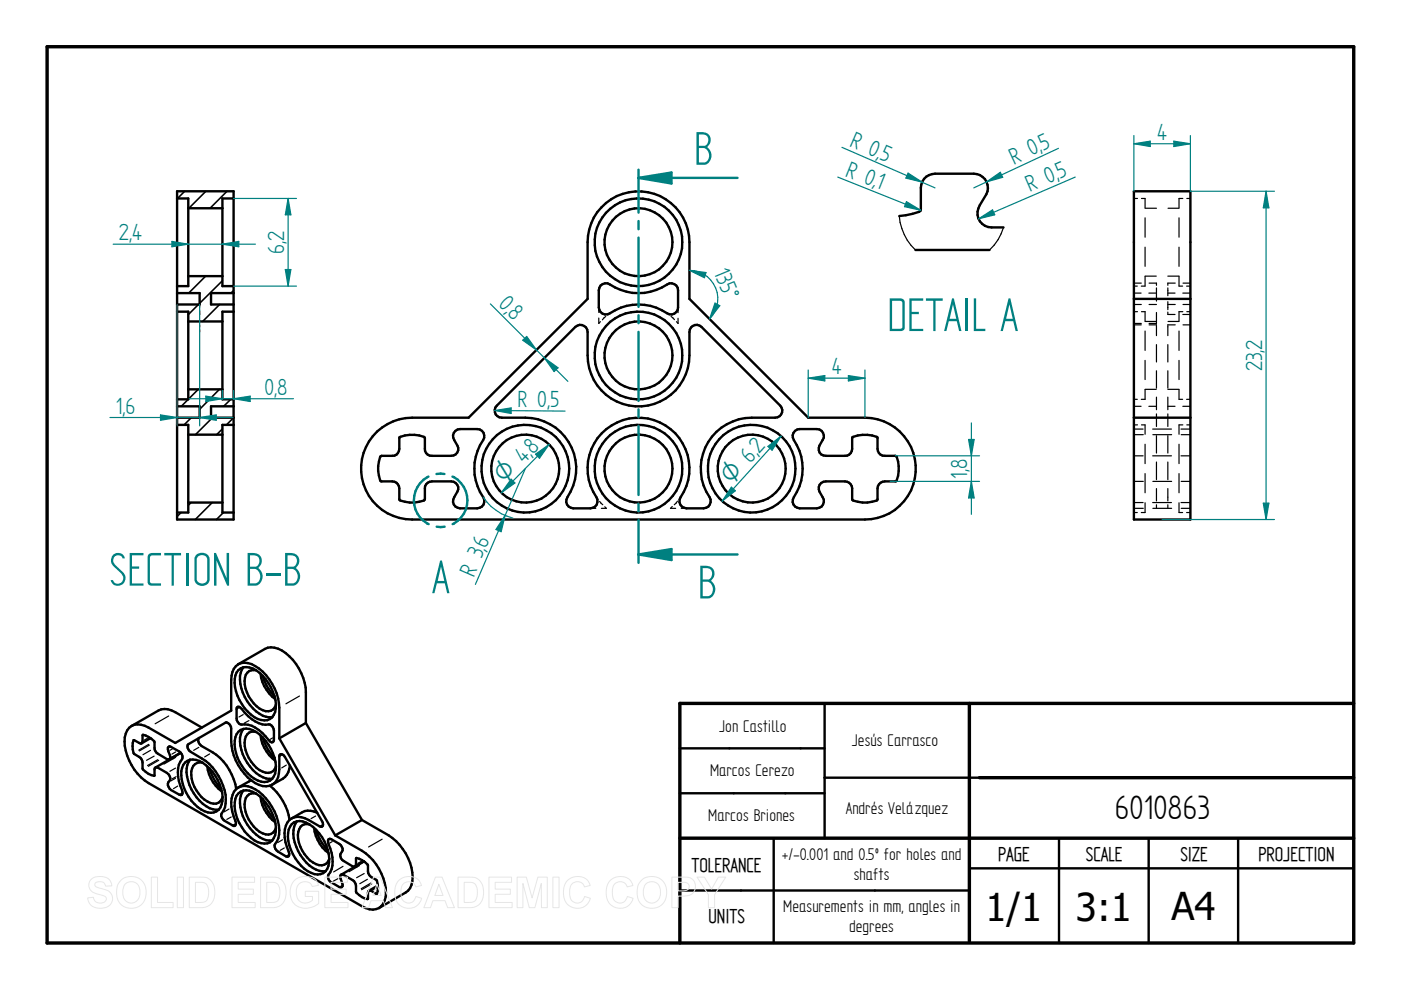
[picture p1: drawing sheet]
<svg xmlns="http://www.w3.org/2000/svg" width="297mm" height="210mm" viewBox="0 0 297 210" stroke-linecap="round" stroke-linejoin="round" font-family="sans-serif">
<path d="M10 9.9h277v190h-277zM205.5 149.1v50.5M287 149.1h-142.9v50.8M144.1 177.7h142.9M207.6 164.9h79.4" fill="none" stroke="#000" stroke-width=".72"/>
<g fill="none" stroke="#000" stroke-width=".51">
<path d="M122 69.3a1.53 1.53 0 0 1 1.7-.3 1.53 1.53 0 0 1 .9 1.4v5a10.8 10.8 0 0 0 10.8 10.8 10.8 10.8 0 0 0 10.8-10.8v-5a1.5 1.5 0 0 1 .9-1.4 1.5 1.5 0 0 1 1.6 .3l16.7 16.7a1.5 1.5 0 0 1 .3 1.7 1.5 1.5 0 0 1-1.4 .9h-4.9a10.8 10.8 0 0 0-9 16.8 1.55 1.55 0 0 1-1.2 2.4h-3.7a1.52 1.52 0 0 1-1.2-2.4 10.8 10.8 0 0 0-8.9-16.8 10.8 10.8 0 0 0-9 16.8 1.52 1.52 0 0 1-1.2 2.4h-3.7a1.52 1.52 0 0 1-1.2-2.4 10.8 10.8 0 0 0-8.9-16.8h-5a1.48 1.48 0 0 1-1.4-.9 1.48 1.48 0 0 1 .3-1.7zM127.3 60.5a1.55 1.55 0 0 1 2-.2 11.2 11.2 0 0 0 12.6-.2 1.55 1.55 0 0 1 1.9 1.5v3.6a1.5 1.5 0 0 1-2.4 1.2 10.8 10.8 0 0 0-12.1 0 1.52 1.52 0 0 1-2.3-1.2v-3.6zM80 91.5a10.9 10.9 0 0 1 7.4-2.9h12l25.2-25.2v-12a10.8 10.8 0 0 1 10.8-10.8 10.8 10.8 0 0 1 10.8 10.8v12l25.2 25.2h12a10.8 10.8 0 0 1 10.8 10.8 10.8 10.8 0 0 1-10.8 10.8h-96a10.8 10.8 0 0 1-10.1-6.9 10.8 10.8 0 0 1 2.7-11.8zM84.7 92.7a6.9 6.9 0 0 1 5.3 0l.1 2.5a1.4 1.4 0 0 0 1.5 1.4h4.1a1.45 1.45 0 0 0 1.3-2.1l-.7-1.2a1.5 1.5 0 0 1 1.2-2.3h3.7a1.5 1.5 0 0 1 1.2 2.3 10.8 10.8 0 0 0 0 12.1 1.52 1.52 0 0 1-1.2 2.4h-3.7a1.52 1.52 0 0 1-1.2-2.4l.7-1.2a1.48 1.48 0 0 0-1.3-2.1h-4.1a1.48 1.48 0 0 0-1.5 1.4l-.1 2.5a6.4 6.4 0 0 1-5.3 0v-2.5a1.55 1.55 0 0 0-1.5-1.4l-2.5-.1a6.4 6.4 0 0 1 0-5.3l2.5-.1a1.4 1.4 0 0 0 1.5-1.4zM168.6 91.4l.4-.3 .5-.1h3.7a1.5 1.5 0 0 1 1.2 2.3 2.36 2.36 0 0 0-.6 2.7l.3 .4 1 .2h4.1a1.46 1.46 0 0 0 1.5-1.4v-2.5a6.9 6.9 0 0 1 5.3 0l.1 2.5a1.48 1.48 0 0 0 1.5 1.4l2.4 .1a6.9 6.9 0 0 1 0 5.3l-2.4 .1a1.55 1.55 0 0 0-1.5 1.4l-.1 2.5a6.4 6.4 0 0 1-5.3 0v-2.5a1.55 1.55 0 0 0-1.5-1.4h-4.1a1.48 1.48 0 0 0-1.4 2.1l.7 1.2a1.52 1.52 0 0 1-1.2 2.4h-3.7a1.52 1.52 0 0 1-1.2-2.4 10.8 10.8 0 0 0 0-12.1 1.45 1.45 0 0 1 .3-1.9zM27.9 153.9l5.7-3.2a3.5 3.5 0 0 1 3.6 .3l5.6 3.3M27.9 153.9a4.1 4.1 0 0 0-1.4 4.3 11.6 11.6 0 0 0 5 7.8l45.2 26.2a3.7 3.7 0 0 0 3.6 .3M30 157.6l-.5-.1-1.1-.6a2.25 2.25 0 0 0-.3 2l.3 1a2.41 2.41 0 0 1 1.8 3 3.2 3.2 0 0 0 2.6 1.5v-1.2l.2-.5M30 157.6l.2-.5 .1-1.3a4.4 4.4 0 0 1 2.5 1.6 2.12 2.12 0 0 0 .7 2.4l1.9 1.2h.5M31.9 156.5l-1.9 1.1M38.3 159.6l-2-1.2-.5-.1a1.52 1.52 0 0 0 .2 1.8l.1 .4-.2 .5M38.3 159.6a1.26 1.26 0 0 1-.1 1.9 7.9 7.9 0 0 0 .5 6.4l-.1 .6-.3 .1-2-1.1a1.27 1.27 0 0 1-.3-2.1 1.32 1.32 0 0 0-.6-1.5l-1.9-1.1-.5-.1"/>
<path d="M38.3 159.6l-5.3 3.1M38.3 159.6l-2.4 1.4M40 157.8l7.8-4.6a1.23 1.23 0 0 1 1.2 1.3 11.7 11.7 0 0 0 5.1 11.5 3.2 3.2 0 0 0 4.6-.6 9.2 9.2 0 0 0 .5-5l.2-.5a.87 .87 0 0 1 1 .6l7.9 13.6a.7 .7 0 0 1-.2 1.2 16.7 16.7 0 0 0-4.2-2 2.75 2.75 0 0 0-3.5 2.5 9.7 9.7 0 0 0 .9 5.2l-.1 .6-.3 .1-2-1.1a1.3 1.3 0 0 1-.2-2.2 8 8 0 0 0-1-7.3 7.9 7.9 0 0 0-5.8-4.5 2.82 2.82 0 0 0-2.8 2.7 9.6 9.6 0 0 0 .9 5.2l-.1 .5-.3 .1-2-1.1a1.3 1.3 0 0 1-.2-2.2 7.3 7.3 0 0 0-.5-6.3 10.2 10.2 0 0 0-4.1-4.7l-2.3-1.4a1.12 1.12 0 0 1-.5-1.6zM42.2 156.5a1.26 1.26 0 0 0 .5 1.7 11.7 11.7 0 0 1 7.4 9.1M50.2 150l.2-.1a1.81 1.81 0 0 1 1.5 1.2 6 6 0 0 0 5.4 2.5 1.56 1.56 0 0 1 .8 1.3l-.1 2.3-.4 .2-.6-.5a6.8 6.8 0 0 0-6-3.3 1.56 1.56 0 0 1-.8-1.3zM50.5 140.8a3.6 3.6 0 0 0-1.5 3.3v6.6l-11.8 6.8-5.7-3.2a3.9 3.9 0 0 0-3.6-.4M50.5 140.8a4.1 4.1 0 0 1 4.4 .9 11.6 11.6 0 0 1 4.3 8.3v6.5M50.5 140.8l5.7-3.2a4.1 4.1 0 0 1 4.4 .9 11.4 11.4 0 0 1 4.3 8.3v6.5M50.5 155.2a2.87 2.87 0 0 1 3.8 0 9.6 9.6 0 0 1 4.2 8.1 2.49 2.49 0 0 1-3.9 2.2 9 9 0 0 1-4.7-9.2zM50.5 142.1a3 3 0 0 1 3.8 0 9.7 9.7 0 0 1 4.2 8.1 2.52 2.52 0 0 1-3.9 2.2 9.1 9.1 0 0 1-4.7-9.2zM51.6 154.6a4.6 4.6 0 0 0-.4 4.4 9.1 9.1 0 0 0 5.2 6.1h1.3M51.6 141.5a4.7 4.7 0 0 0-.4 4.5 8.9 8.9 0 0 0 5.2 6h1.3"/>
<path d="M54.3 155.2a1.75 1.75 0 0 0-2.4 1.6 6.9 6.9 0 0 0 4.4 7 1.79 1.79 0 0 0 2.2-1.3M54.3 142.1a1.95 1.95 0 0 0-2.4 2.3 7.2 7.2 0 0 0 3.8 6.2 1.86 1.86 0 0 0 2.8-1.2M55.2 142.9a7.6 7.6 0 0 0 3.1 5.3M55.2 155.9a7.8 7.8 0 0 0 3.1 5.4M55.7 143.3a10.8 10.8 0 0 0 2.5 4.4M55.7 156.3a11.1 11.1 0 0 0 2.5 4.4M59.2 156.5l11.9 20.6M64.9 153.3l-5.7 3.2M64.9 153.3l11.8 20.6M144.1 158.7h30.7M174.8 149.1v28.6M39.2 161.7a2.95 2.95 0 0 1 3.8 0 9.6 9.6 0 0 1 4.2 8.1 2.5 2.5 0 0 1-3.9 2.2 9 9 0 0 1-4.7-9.2z"/>
<path d="M40.3 161.1a4.6 4.6 0 0 0-.4 4.4 8.9 8.9 0 0 0 5.2 6.1h1.3M43 161.7a2.04 2.04 0 0 0-2.4 2.6 6.8 6.8 0 0 0 4.7 6.1 1.75 1.75 0 0 0 1.9-1.4M43.9 162.5a7.9 7.9 0 0 0 3.1 5.3M44.4 162.9a10.8 10.8 0 0 0 2.5 4.4M51.6 167.6a4.7 4.7 0 0 0-.4 4.5 9.1 9.1 0 0 0 5.2 6l1.3 .1M53.3 165.4l-2.8 1.6M54.3 168.2a1.81 1.81 0 0 0-2.4 1.6 6.9 6.9 0 0 0 4.4 7.1 1.78 1.78 0 0 0 2.2-1.3M55.2 169a7.6 7.6 0 0 0 3.1 5.3M55.7 169.4a10.8 10.8 0 0 0 2.5 4.4M57.2 166.6a11.7 11.7 0 0 1 4.2 7.2M58.5 175.6a9.6 9.6 0 0 0-4.9-7.7 2.49 2.49 0 0 0-3.8 2.2 9.3 9.3 0 0 0 4.8 8.5 2.81 2.81 0 0 0 3.1-.4M58.5 175.6a3.6 3.6 0 0 1-.8 2.6"/>
<path d="M61.5 162.3a3.7 3.7 0 0 1-1.5 2.8l-2.3 1.3M61.8 174.8a2.87 2.87 0 0 1 3.8 0 9.1 9.1 0 0 1 4 8.8 2.4 2.4 0 0 1-3.6 1.5 9.1 9.1 0 0 1-4.8-9.2zM62.9 174.2a6 6 0 0 0 .3 6.2 7.1 7.1 0 0 0 5.2 4.3h.6M65.6 174.8a1.78 1.78 0 0 0-2.4 1.6 6.9 6.9 0 0 0 4.4 7 1.79 1.79 0 0 0 2.2-1.3M66.6 175.5a7.8 7.8 0 0 0 3.1 5.4M67 175.9a10.2 10.2 0 0 0 2.5 4.4M67.3 172.3a3.6 3.6 0 0 0-3.2-.1l-2.3 1.3M71.1 177.1l5.6 3.3a11.1 11.1 0 0 1 5.1 9.7 3.4 3.4 0 0 1-1.5 2.4M76.7 173.9l-5.6 3.2M76.7 173.9l5.7 3.2a10.9 10.9 0 0 1 5 9.7 3 3 0 0 1-1.4 2.4l-5.7 3.3M144.1 168.2h30.7M164 177.7v22.2"/>
<path d="M207.6 164.9h-32.8M224.5 177.7v22.2M243.5 177.7v22.2M262.5 177.7v22.2M75.3 183.7h-.5l-1.9-1.2a1.37 1.37 0 0 1-.3-2.2 1.61 1.61 0 0 0-.6-1.4l-1.8-1h-.5a1.9 1.9 0 0 0 .3 2 5.9 5.9 0 0 1-.4 5.9 1.36 1.36 0 0 0 .6 1.3l1.8 1h.5l.1-.6-.5-1.5 .1-.4 .4-.2 2.2 1.2a2.16 2.16 0 0 1 .7 2.5 3.2 3.2 0 0 0 2.5 1.4v-1.2l.2-.5M75.3 183.7l.1-.1 .2-1.7a4.4 4.4 0 0 1 2.4 1.6 2.41 2.41 0 0 0 1.8 3.1 3.4 3.4 0 0 1 0 2.9l-1.1-.6-.5-.1M75.3 183.7l1.9-1.1-4.9 2.9M80.1 187.7l-1.9 1.1M144.1 188.8h61.4M205.5 184.1h81.5"/>
<circle cx="135.4" cy="51.3" r="7.2"/>
<circle cx="135.4" cy="51.4" r="9.3"/>
<circle cx="135.4" cy="75.4" r="7.2"/>
<circle cx="135.4" cy="75.4" r="9.3"/>
<circle cx="111.4" cy="99.3" r="7.2"/>
<circle cx="111.4" cy="99.3" r="9.3"/>
<circle cx="135.4" cy="99.4" r="9.3"/>
<circle cx="135.4" cy="99.3" r="7.2"/>
<circle cx="159.4" cy="99.4" r="9.3"/>
<circle cx="159.4" cy="99.3" r="7.2"/>
</g>
<g fill="none" stroke="#000" stroke-width=".25">
<path d="M127 65.2v1.1M127 67.4v1.2l.3-.4M128.4 67.1l-.7 .7M129.3 66.4l-.4 .4M141.4 66.4l.4 .3M142.3 67.1l.7 .7M143.8 67.5v1.1l-.4-.4M143.8 65.2v1.1M125.2 107.8h1.1M126.4 105.4l.3 .4M127.1 106.3l.7 .7M128.2 107.4l.4 .4h-1.1"/>
<path d="M142.5 107.4l-.3 .4h1.1M143.6 106.3l-.6 .7M144.3 105.4l-.3 .4M144.4 107.8h1.1M28.4 156.9h-.1M30.4 155.8l-.2 .1M31.2 156.5l-.6 .4M31.5 157.8l-2.1 1.2M31.7 158l-2.2 1.2M31.9 159.1l-1.6 .9M35.8 151.8l-2.9 1.7M36.5 158.8l-.5 .3"/>
<path d="M37.3 159.4l-.9 .5M42.2 158.5l-1.1 .6M44.4 159.9l-1 .6M50.7 150.1l-.4 .1M51.6 151.5l-.9 .5M52.8 152.8l-1 .5M57.8 156.5l-.5 .3M63.5 147.6l-2.9 1.6M32.7 160.3l-1.6 .9M32.8 164.5h-.1M33.4 161.1l-2.1 1.2M33.7 161.2l-2.2 1.3"/>
<path d="M37.2 165l-1 .6M37.2 162.9l-1.2 .6M37.3 160.6l-2.5 1.4M37.3 164.7l-.8 .4M37.7 166.7l-.9 .5M38.5 168.2l-.3 .2M48.6 171.5l-1.1 .6M49 173.2l-.9 .5M49.9 174.7l-.4 .2M59.7 160.1l-.3 .2M59.9 178.1l-1 .5M60.3 179.8l-.9 .5"/>
<path d="M60.7 162.2l-1 .6M66.9 173l-.9 .6M68.3 174.9l-.3 .2M70.4 178.4l-.5 .3M81 177.9l-2.9 1.7M61.2 181.2l-.4 .2M71.6 186.3l-.9 .5M72.5 187.8l-.3 .2M72.7 183.7l-2 1.2M75.6 181.9l-.1 .1M76.2 183.5l-2.2 1.3M76.5 182.7l-.6 .3"/>
<path d="M77.2 185.2l-1.6 .9M77.9 186.4l-1.6 1M78 190.6h-.1M78.7 187.2l-2.1 1.2M78.8 187.4l-2.1 1.2M79.8 188.3l-.7 .4M80 189.4l-.2 .1"/>
</g>
<g fill="#000">
<circle cx="36.7" cy="160.5" r=".25"/>
<circle cx="75.6" cy="183.6" r=".25"/>
</g>
<path d="M189.8 96.6h17.9M205.4 93.2h1.1l-.6 3.4zM188.7 102.1h19" fill="none" stroke="#008080" stroke-width=".25"/>
<path d="M205.4 93.2h1.1l-.6 3.4z" fill="#008080"/>
<path d="M205.9 102.1l.6 3.5h-1.1z" fill="none" stroke="#008080" stroke-width=".25"/>
<path d="M205.9 102.1l.6 3.5h-1.1z" fill="#008080"/>
<path d="M205.9 89.7v19.4" fill="none" stroke="#008080" stroke-width=".25"/>
<path d="M135.4 37.7v7.4M135.4 46.9v1.7M135.4 50.4v14.7M135.4 66.8v1.7M135.4 70.4v14.6M135.4 86.8v1.7M135.4 90.3v14.6M135.4 106.8v1.7M135.4 110.2v7.4h21" fill="none" stroke="#008080" stroke-width=".51"/>
<path d="M135.4 117.6l7-1.2v2.3z" fill="#008080"/>
<path d="M135.4 37.7h21M135.4 117.6l7-1.2v2.3z" fill="none" stroke="#008080" stroke-width=".51"/>
<path d="M135.4 37.7l7-1.1v2.3z" fill="#008080"/>
<path d="M135.4 37.7l7-1.1v2.3zM135.4 36v1.7M135.4 117.6v1.7" fill="none" stroke="#008080" stroke-width=".51"/>
<g fill="none" stroke="#000" stroke-width=".34">
<path d="M39.2 40.6l-1.6 1.5M43.6 58.5l-3.6 3.6M43.6 40.6l-3.6 3.6M47.2 59.5l-4.9 4.8M48.1 40.6l-3.6 3.6M37.6 64.6h-.1M42.1 64.6l-2.2 2.1M46.6 64.6l-3.6 3.6M49.5 61.6l-.5 .5M40.6 88.6l-1.6 1.5M42 82.5l-3.6 3.6M45 88.6l-3.6 3.6"/>
<path d="M46.5 82.5l-4.2 4.3M47.2 90.9l-1.3 1.3M48.9 84.7l-1.5 1.4M49.5 88.6l-1.5 1.5M38.4 108.7l-.9 .8M40.5 106.6l-.6 .5M45 106.6l-3.6 3.6M47.4 108.7l-1.5 1.5"/>
</g>
<g fill="none" stroke="#000" stroke-width=".51">
<path d="M37.5 40.6h12v69.6h-12zM37.5 42.1h2.4v18.6h-2.4M39.9 58.5h7.3M39.9 44.2h7.3M49.5 42.1h-2.3v18.6h2.3M37.5 66.1h2.4v18.6h-2.4M37.5 62.1h4.8v2.5h-4.8M39.9 68.2h7.3M49.5 66.1h-2.3v18.6h2.3M49.5 62.1h-4.8v2.5h4.8M37.5 90.1h2.4v18.6h-2.4M37.5 86.1h4.8v2.5h-4.8"/>
<path d="M39.9 82.5h7.3M39.9 92.2h7.3M49.5 90.1h-2.3v18.6h2.3M49.5 86.1h-4.8v2.5h4.8M39.9 106.6h7.3"/>
</g>
<path d="M42.3 66.4h.1M42.3 64.6v.6M42.3 65.8v.6M42.3 66.6v.1M42.3 68.9v.4M42.3 69.9v.5M42.3 88.6h.8M43.9 88.6h.8" fill="none" stroke="#000" stroke-width=".25"/>
<path d="M49.5 42.1h13.4M61.1 42.1l.6 3.5h-1.2zM49.5 60.7h13.4" fill="none" stroke="#008080" stroke-width=".25"/>
<path d="M61.1 42.1l.6 3.5h-1.2z" fill="#008080"/>
<path d="M60.5 57.2l1.2-.1-.6 3.6z" fill="none" stroke="#008080" stroke-width=".25"/>
<path d="M60.5 57.1h1.2l-.6 3.6z" fill="#008080"/>
<path d="M61.1 42.1v18.6M252.4 40.6h17.8M268.4 40.6l.6 3.5h-1.2zM246.4 110.2h23.8" fill="none" stroke="#008080" stroke-width=".25"/>
<path d="M240.4 40.6h12v69.6h-12zM240.4 63.4h12M240.4 88.6h12" fill="none" stroke="#000" stroke-width=".51"/>
<g fill="none" stroke="#000" stroke-width=".25">
<path d="M240.4 42.1h.8M242 42.1h.8v2M242.8 44.2h2.4M242.8 46.2v4.1M242.8 52.4v4.1M245.1 58.5l-2.3 .1v2.1h-.8M247.6 58.5l2.4 .1v2.1h.7M247.6 44.2h2.4M250 46.2v4.1M250 52.4v4.1M250.8 42.1h-.8v2M251.6 42.1h.8"/>
<path d="M240.4 62.1h1.5M240.4 64.6h1.6M240.4 60h1.6M240.4 68.9h1.6M240.4 60.7h.7M240.4 66.1h.8M240.4 68.6h1.6M242 66.1h.8v2M242.8 68.2h2.4M242.8 70.2v4.1M242.8 76.4v4.1M243.6 62.1h1.6"/>
<path d="M243.6 60h1.6v.5M243.6 68.9h1.6v.1M243.6 64.6h1.6M245.2 61v2.8M245.2 66.3v2.3h-1.6M245.2 69.2v2M245.2 73.1v3.7M245.2 78.6v3.7M247.6 66.2v.5h1.5M247.6 62.1h1.5M247.6 64.6h1.6M247.6 61v1.7"/>
<path d="M247.6 64v1.7M247.6 69.2v2M247.6 73.1v3.7M247.6 78.6v3.7M247.6 68.2h2.4M249.2 60h-1.6v.5M249.2 68.9h-1.6v.1M250 70.2v4.1M250 76.4v4.1M250.8 66.7h1.6M250.8 62.1h1.6M250.8 66.1h-.8v2"/>
<path d="M250.8 64.6h1.6M250.8 60h1.6M250.8 68.9h1.6M251.6 60.7h.8M251.6 66.1h.8M240.4 90.1h.8M240.4 86.1h1.5M240.4 92.2h2M240.4 84.7h.7M240.4 96.6h2M240.4 91h2M242 90.1h.8v2"/>
<path d="M242.8 82.5h2.3M242.8 82.6v2.1h-.8M242.8 94.2v4.1M243.6 86.1h1.6M244.4 96.6h4M244.4 91h4M244.4 92.2h4M245.2 87.8v2.6M245.2 84.2v2.7M245.2 92.4v3.7M245.2 98v3.7M247.6 86.1h1.5"/>
<path d="M247.6 82.5h2.4M247.6 84.2v2.7M247.6 87.8v2.6M247.6 92.4v3.7M247.6 98v3.7M250 82.6v2.1h.7M250 94.2v4.1M250.4 96.6h2M250.4 91h2M250.4 92.2h2M250.8 90.1h-.8v2M250.8 86.1h1.6"/>
<path d="M251.6 84.7h.8M251.6 90.1h.8M240.4 108.7h.7M240.4 106.6h2M240.4 102.1h2M240.4 107.8h2M242.8 100.4v4.1M242.8 106.6v2.1h-.8M244.4 106.6h4M244.4 102.1h4M244.4 107.8h4M245.2 103.6v2.6"/>
<path d="M245.2 107v.8M247.6 103.6v2.6M247.6 107v.8M250 100.4v4.1M250 106.6v2.1h.7M250.4 106.6h2M250.4 102.1h2M250.4 107.8h2M251.6 108.7h.8"/>
</g>
<path d="M268.4 40.6l.6 3.5h-1.2z" fill="#008080"/>
<path d="M267.8 106.7h1.2l-.6 3.5z" fill="none" stroke="#008080" stroke-width=".25"/>
<path d="M267.8 106.7h1.2l-.6 3.5z" fill="#008080"/>
<path d="M240.4 28.7v11.9M248.9 29.9l3.5 .6-3.5 .6zM252.4 28.7v11.9M268.4 40.6v69.6" fill="none" stroke="#008080" stroke-width=".25"/>
<path d="M248.9 29.9l3.5 .6-3.5 .6z" fill="#008080"/>
<path d="M240.4 30.5l3.5-.6v1.2z" fill="none" stroke="#008080" stroke-width=".25"/>
<path d="M240.4 30.5l3.5-.6v1.2z" fill="#008080"/>
<path d="M240.4 30.5h12M37.5 64.6v25.7M42.3 64.6v25.7M42.3 88.5l3.5-.5v1.1z" fill="none" stroke="#008080" stroke-width=".25"/>
<path d="M42.3 88.5l3.5-.5v1.1z" fill="#008080"/>
<path d="M34 88l3.5 .5-3.5 .6z" fill="none" stroke="#008080" stroke-width=".25"/>
<path d="M34 88l3.5 .5-3.5 .6z" fill="#008080"/>
<path d="M47.2 51.8l3.4-.6v1.1zM23.3 88.5h26.1" fill="none" stroke="#008080" stroke-width=".25"/>
<path d="M47.2 51.8l3.4-.6v1.1z" fill="#008080"/>
<path d="M36.4 51.2l3.5 .6-3.5 .5z" fill="none" stroke="#008080" stroke-width=".25"/>
<path d="M36.4 51.2l3.5 .6-3.5 .5z" fill="#008080"/>
<path d="M24 51.8h30.1M47.2 82.8v1.9M49.5 82.8v1.9M49.5 84.5l3.5-.5v1.1z" fill="none" stroke="#008080" stroke-width=".25"/>
<path d="M49.5 84.5l3.5-.5v1.1z" fill="#008080"/>
<path d="M43.6 84l3.6 .5-3.6 .6z" fill="none" stroke="#008080" stroke-width=".25"/>
<path d="M43.6 84l3.6 .5-3.6 .6z" fill="#008080"/>
<path d="M151.6 64.3l1 .5-2.2 2.8zM40.1 84.5h22.1" fill="none" stroke="#008080" stroke-width=".25"/>
<path d="M151.6 64.3l1 .5-2.2 2.8z" fill="#008080"/>
<path d="M146.2 57.3l3.5 .5-.4 1.1z" fill="none" stroke="#008080" stroke-width=".25"/>
<path d="M146.2 57.3l3.5 .5-.4 1.1z" fill="#008080"/>
<path d="M177.6 37.5l17.6 7.1M146.2 57.3a6 6 0 0 1 5.5 3.7 6 6 0 0 1-1.3 6.6M192.2 42.8l3 1.8-3.4-.8z" fill="none" stroke="#008080" stroke-width=".25"/>
<path d="M90.8 101a5.6 5.6 0 0 0-3 5.1 5.6 5.6 0 0 0 3.1 5M92.5 100.5h1.7M92.6 111.7h1.7M95.9 101a5.6 5.6 0 0 1 3.2 5.1 5.6 5.6 0 0 1-3.1 5" fill="none" stroke="#008080" stroke-width=".51"/>
<path d="M190.7 45.8a12 12 0 0 0 4.5-1.1v-4.9a3 3 0 0 1 3-3h8.3a2.98 2.98 0 0 1 2.6 4.4 6.3 6.3 0 0 0-1.8 4.4 2.99 2.99 0 0 0 2.9 2.6h2.6M194.1 53h15.7" fill="none" stroke="#000" stroke-width=".51"/>
<path d="M190.7 45.8a11.1 11.1 0 0 0 3.4 7.2M212.8 48.2a10.4 10.4 0 0 1-3 4.8" fill="none" stroke="#000" stroke-width=".25"/>
<path d="M192.2 42.8l3 1.8-3.4-.8z" fill="#008080"/>
<path d="M178.5 31.2l19.7 8.6M192.5 36.7l3 1.9-3.4-.8z" fill="none" stroke="#008080" stroke-width=".25"/>
<path d="M192.5 36.7l3 1.9-3.4-.8z" fill="#008080"/>
<path d="M209.2 38.6l2.9-2.1 .5 1.1zM224.4 31.5l-17.9 8.3" fill="none" stroke="#008080" stroke-width=".25"/>
<path d="M209.2 38.6l2.9-2.1 .5 1.1z" fill="#008080"/>
<path d="M228 37.5l-20.5 8.9M207.5 46.4l2.9-1.9 .5 1.1z" fill="none" stroke="#008080" stroke-width=".25"/>
<path d="M207.5 46.4l2.9-1.9 .5 1.1z" fill="#008080"/>
<path d="M111.4 99.4l-10.6 24.5M102.4 105.4a11 11 0 0 0 6.4 4.5M107.1 109.3l-.8 3.4-1.1-.4z" fill="none" stroke="#008080" stroke-width=".25"/>
<path d="M107.1 109.3l-.8 3.4-1.1-.4z" fill="#008080"/>
<path d="M165.6 92.5l-12.5 13.8M155.1 103.3l.8 .8-2.8 2.2z" fill="none" stroke="#008080" stroke-width=".25"/>
<path d="M155.1 103.3l.8 .8-2.8 2.2z" fill="#008080"/>
<path d="M162.8 94.7l2.8-2.2-1.9 3z" fill="none" stroke="#008080" stroke-width=".25"/>
<path d="M162.8 94.7l2.8-2.2-1.9 3z" fill="#008080"/>
<path d="M116.4 94.2l-10.1 10.3M108.4 101.6l.8 .8-2.9 2.1z" fill="none" stroke="#008080" stroke-width=".25"/>
<path d="M108.4 101.6l.8 .8-2.9 2.1z" fill="#008080"/>
<path d="M113.5 96.3l2.9-2.1-2 3z" fill="none" stroke="#008080" stroke-width=".25"/>
<path d="M113.5 96.3l2.9-2.1-2 3z" fill="#008080"/>
<path d="M104.9 87l14.9 .2M104.9 87l3.5-.5v1.2z" fill="none" stroke="#008080" stroke-width=".25"/>
<path d="M104.9 87l3.5-.5v1.2z" fill="#008080"/>
<path d="M171.4 78.4v10.2M183.4 78.4v10.2M171.4 80.2l3.5-.6v1.2z" fill="none" stroke="#008080" stroke-width=".25"/>
<path d="M171.4 80.2l3.5-.6v1.2z" fill="#008080"/>
<path d="M179.9 79.6l3.5 .6-3.5 .6z" fill="none" stroke="#008080" stroke-width=".25"/>
<path d="M179.9 79.6l3.5 .6-3.5 .6z" fill="#008080"/>
<path d="M110.8 72.1l.9-.8 2 2.9zM171.4 80.2h12" fill="none" stroke="#008080" stroke-width=".25"/>
<path d="M110.8 72.1l.9-.8 2 2.9z" fill="#008080"/>
<path d="M115.4 75.9l2.9 2.1-.8 .8z" fill="none" stroke="#008080" stroke-width=".25"/>
<path d="M115.4 75.9l2.9 2.1-.8 .8z" fill="#008080"/>
<path d="M104 64.4l16.4 16.5" fill="none" stroke="#008080" stroke-width=".25"/>
<g fill="none" stroke="#e6e6e6" stroke-width=".21">
<path d="M19.3 186.5a3.1 3.1 0 0 1 4 .2l.4 1.1-1.3 .1a1.28 1.28 0 0 0-1-1 1.28 1.28 0 0 0-1.3 .5v.4a5.6 5.6 0 0 0 2.5 .9 1.98 1.98 0 0 1 1.2 2.4 1.98 1.98 0 0 1-2.2 1.5 2.48 2.48 0 0 1-3-2.2l1.2-.2a1.44 1.44 0 0 0 1.3 1.3 1.44 1.44 0 0 0 1.5-.9 1.18 1.18 0 0 0-1.4-.9 2.36 2.36 0 0 1-2.4-2l.1-.7zM25.8 186.5a3.3 3.3 0 0 1 3.9-.1 3.3 3.3 0 0 1 1.2 3.8 3.2 3.2 0 0 1-3.8 2.3 3.2 3.2 0 0 1-2.4-3.8 3 3 0 0 1 1.1-2.2zM26.5 187.5a1.87 1.87 0 0 1 2.2-.4 1.87 1.87 0 0 1 1 2.1 1.87 1.87 0 0 1-1.8 2.3 1.87 1.87 0 0 1-1.9-2.3l.1-.8zM32.1 186h1.3v5.3h3.3v1.1h-4.6zM37.6 186h1.3v6.4h-1.3zM40.1 186h2.4a2.79 2.79 0 0 1 3 3.3 2.79 2.79 0 0 1-2.9 3.1h-2.5zM41.4 187.1a2.64 2.64 0 0 1 2.5 .5 3.3 3.3 0 0 1-.3 3.5l-.8 .2h-1.4zM49.2 186h4.8v1.1h-3.5v1.4h3.2v1.1h-3.2v1.7h3.6v1.1h-4.9zM55.2 186h2.4a2.79 2.79 0 0 1 3.1 3.3 2.79 2.79 0 0 1-3 3.1h-2.5zM56.6 187.1a2.64 2.64 0 0 1 2.4 .5 3.3 3.3 0 0 1-.3 3.5l-.8 .2h-1.3zM62.3 186.8a3.6 3.6 0 0 1 4.6-.2l.6 1.1-1.3 .3a1.8 1.8 0 0 0-2.2-1 1.8 1.8 0 0 0-1.2 2.1 2.01 2.01 0 0 0 1.1 2.2 2.01 2.01 0 0 0 2.3-.4v-.8h-1.5v-1.1h2.9v2.6a3.8 3.8 0 0 1-5.5-.3 4 4 0 0 1 .2-4.5zM68.9 186h4.8v1.1h-3.5v1.4h3.2v1.1h-3.2v1.7h3.6v1.1h-4.9z"/>
<path d="M79.2 186h1.4l2.6 6.4h-1.4l-.6-1.4h-2.5l-.6 1.4h-1.4zM79.9 187.5l.9 2.4h-1.7zM84.5 186.7a2.87 2.87 0 0 1 4.9 1l-1.3 .3a1.6 1.6 0 0 0-1.8-1 1.6 1.6 0 0 0-1.3 1.7 2.19 2.19 0 0 0 1.3 2.7 1.55 1.55 0 0 0 1.9-1.3l1.2 .4a2.93 2.93 0 0 1-3.4 2 2.93 2.93 0 0 1-2.3-3.3v-.6a3.2 3.2 0 0 1 .8-1.9zM92.3 186h1.4l2.6 6.4h-1.4l-.5-1.4h-2.6l-.5 1.4h-1.4zM93 187.5l.9 2.4h-1.7zM97.1 186h2.4a2.79 2.79 0 0 1 3 3.3 2.79 2.79 0 0 1-2.9 3.1h-2.5zM98.4 187.1a2.64 2.64 0 0 1 2.4 .5 3.3 3.3 0 0 1-.2 3.5l-.9 .2h-1.3zM103.7 186h4.8v1.1h-3.5v1.4h3.2v1.1h-3.2v1.7h3.6v1.1h-4.9zM109.6 186h2l1.2 4.4 1.2-4.4h2v6.4h-1.2v-5.1l-1.4 5.1h-1.2l-1.3-5.1v5.1h-1.3zM117.2 186h1.3v6.4h-1.3zM120.3 186.7a2.87 2.87 0 0 1 4.8 1l-1.2 .3a1.6 1.6 0 0 0-1.9-1 1.6 1.6 0 0 0-1.2 1.7 2.19 2.19 0 0 0 1.3 2.7 1.55 1.55 0 0 0 1.8-1.3l1.3 .4a2.93 2.93 0 0 1-3.5 2 2.93 2.93 0 0 1-2.2-3.3v-.6a3.2 3.2 0 0 1 .8-1.9zM129.3 186.7a2.87 2.87 0 0 1 4.9 1l-1.2 .3a1.6 1.6 0 0 0-1.9-1 1.6 1.6 0 0 0-1.3 1.7 2.19 2.19 0 0 0 1.3 2.7 1.55 1.55 0 0 0 1.9-1.3l1.2 .4a2.93 2.93 0 0 1-3.4 2 2.93 2.93 0 0 1-2.3-3.3l.1-.6a3.2 3.2 0 0 1 .7-1.9z"/>
<path d="M136.2 186.5a3.3 3.3 0 0 1 3.9-.1 3.3 3.3 0 0 1 1.1 3.8 3.2 3.2 0 0 1-3.7 2.3 3.2 3.2 0 0 1-2.4-3.8 3 3 0 0 1 1.1-2.2zM136.9 187.5a1.87 1.87 0 0 1 2.2-.4 1.87 1.87 0 0 1 .9 2.1 1.87 1.87 0 0 1-1.8 2.3 1.87 1.87 0 0 1-1.8-2.3l.1-.8zM142.4 186h2.1a2.5 2.5 0 0 1 2.7 1 2.08 2.08 0 0 1-.1 2.2 2.08 2.08 0 0 1-2.1 .8h-1.2v2.4h-1.4zM143.8 187.1h.6a1.28 1.28 0 0 1 1.7 .9 1.22 1.22 0 0 1-1.6 .9h-.7zM147.8 186h1.5l1.6 2.5 1.4-2.5h1.6l-2.4 3.7v2.7h-1.3v-2.7z"/>
</g>
<g font-size="11.3" fill="#008080">
<text x="147.1" y="34.9">B</text>
<text x="188.1" y="70.2">DETAIL A</text>
<text x="23.2" y="124.2">SECTION B-B</text>
<text x="91.5" y="125.8">A</text>
<text x="148" y="126.9">B</text>
</g>
<g font-size="8.1">
<text x="236.3" y="173.7">6010863</text>
<text x="208.9" y="195.3">1/1</text>
<text x="228.1" y="195.3">3:1</text>
<text x="248.4" y="195.1">A4</text>
</g>
<g font-size="5.6" fill="#008080">
<text x="245.4" y="29.6">4</text>
<text x="180" y="30.9" transform="rotate(23 180 30.9)">R 0,</text>
<text x="186.3" y="33.7" transform="rotate(23 186.3 33.7)">5</text>
<text x="214.9" y="34.9" transform="rotate(-25 214.9 34.9)">R 0,</text>
<text x="221.1" y="32" transform="rotate(-25 221.1 32)">5</text>
<text x="179.1" y="37.2" transform="rotate(22 179.1 37.2)">R 0,</text>
<text x="185.5" y="39.8" transform="rotate(22 185.5 39.8)">1</text>
<text x="218.4" y="40.7" transform="rotate(-23 218.4 40.7)">R 0,</text>
<text x="224.7" y="38" transform="rotate(-23 224.7 38)">5</text>
<text x="25.2" y="50.9">2,4</text>
<text x="60.2" y="53.8" transform="rotate(-90 60.2 53.8)">6,2</text>
<text x="151.3" y="57.6" transform="rotate(68 151.3 57.6)">135°</text>
<text x="105.4" y="64.7" transform="rotate(45 105.4 64.7)">0,</text>
<text x="107.4" y="66.6" transform="rotate(45 107.4 66.6)">8</text>
<text x="56.1" y="83.7">0,8</text>
<text x="176.4" y="79.3">4</text>
<text x="267.6" y="78.7" transform="rotate(-90 267.6 78.7)">23,2</text>
<text x="24.5" y="87.7">1,6</text>
<text x="109.7" y="86.2">R 0,5</text>
<text x="113" y="96.5" transform="rotate(-45 113 96.5)">8</text>
<text x="160.9" y="96.3" transform="rotate(-48 160.9 96.3)">2</text>
<text x="205.1" y="101.5" transform="rotate(-90 205.1 101.5)">1,8</text>
<text x="103.1" y="116.4" transform="rotate(-67 103.1 116.4)">6</text>
<text x="100.5" y="122.5" transform="rotate(-67 100.5 122.5)">R 3,</text>
</g>
<g font-size="5.4" fill="#008080">
<text x="106.9" y="102.7" transform="rotate(-45 106.9 102.7)">O 4,</text>
<text x="155.1" y="102.8" transform="rotate(-48 155.1 102.8)">O 6,</text>
</g>
<g font-size="4.8">
<text x="146.6" y="184.8">TOLERANCE</text>
<text x="211.6" y="182.5">PAGE</text>
<text x="230.2" y="182.5">SCALE</text>
<text x="250.3" y="182.5">SIZE</text>
<text x="266.8" y="182.5">PROJECTION</text>
<text x="150.2" y="195.8">UNITS</text>
</g>
<g font-size="4.1">
<text x="152.5" y="155.1">Jon Castillo</text>
<text x="180.6" y="158.2">Jesús Carrasco</text>
<text x="150.5" y="164.5">Marcos Cerezo</text>
<text x="179.3" y="172.6">Andrés Velázquez</text>
<text x="150.2" y="174.1">Marcos Briones</text>
<text x="165.8" y="182.4">+/-0.001 and 0.5º for holes and</text>
<text x="181" y="186.6">shafts</text>
<text x="166.1" y="193.5">Measurements in mm, angles in</text>
<text x="180" y="197.6">degrees</text>
</g>
</svg>
